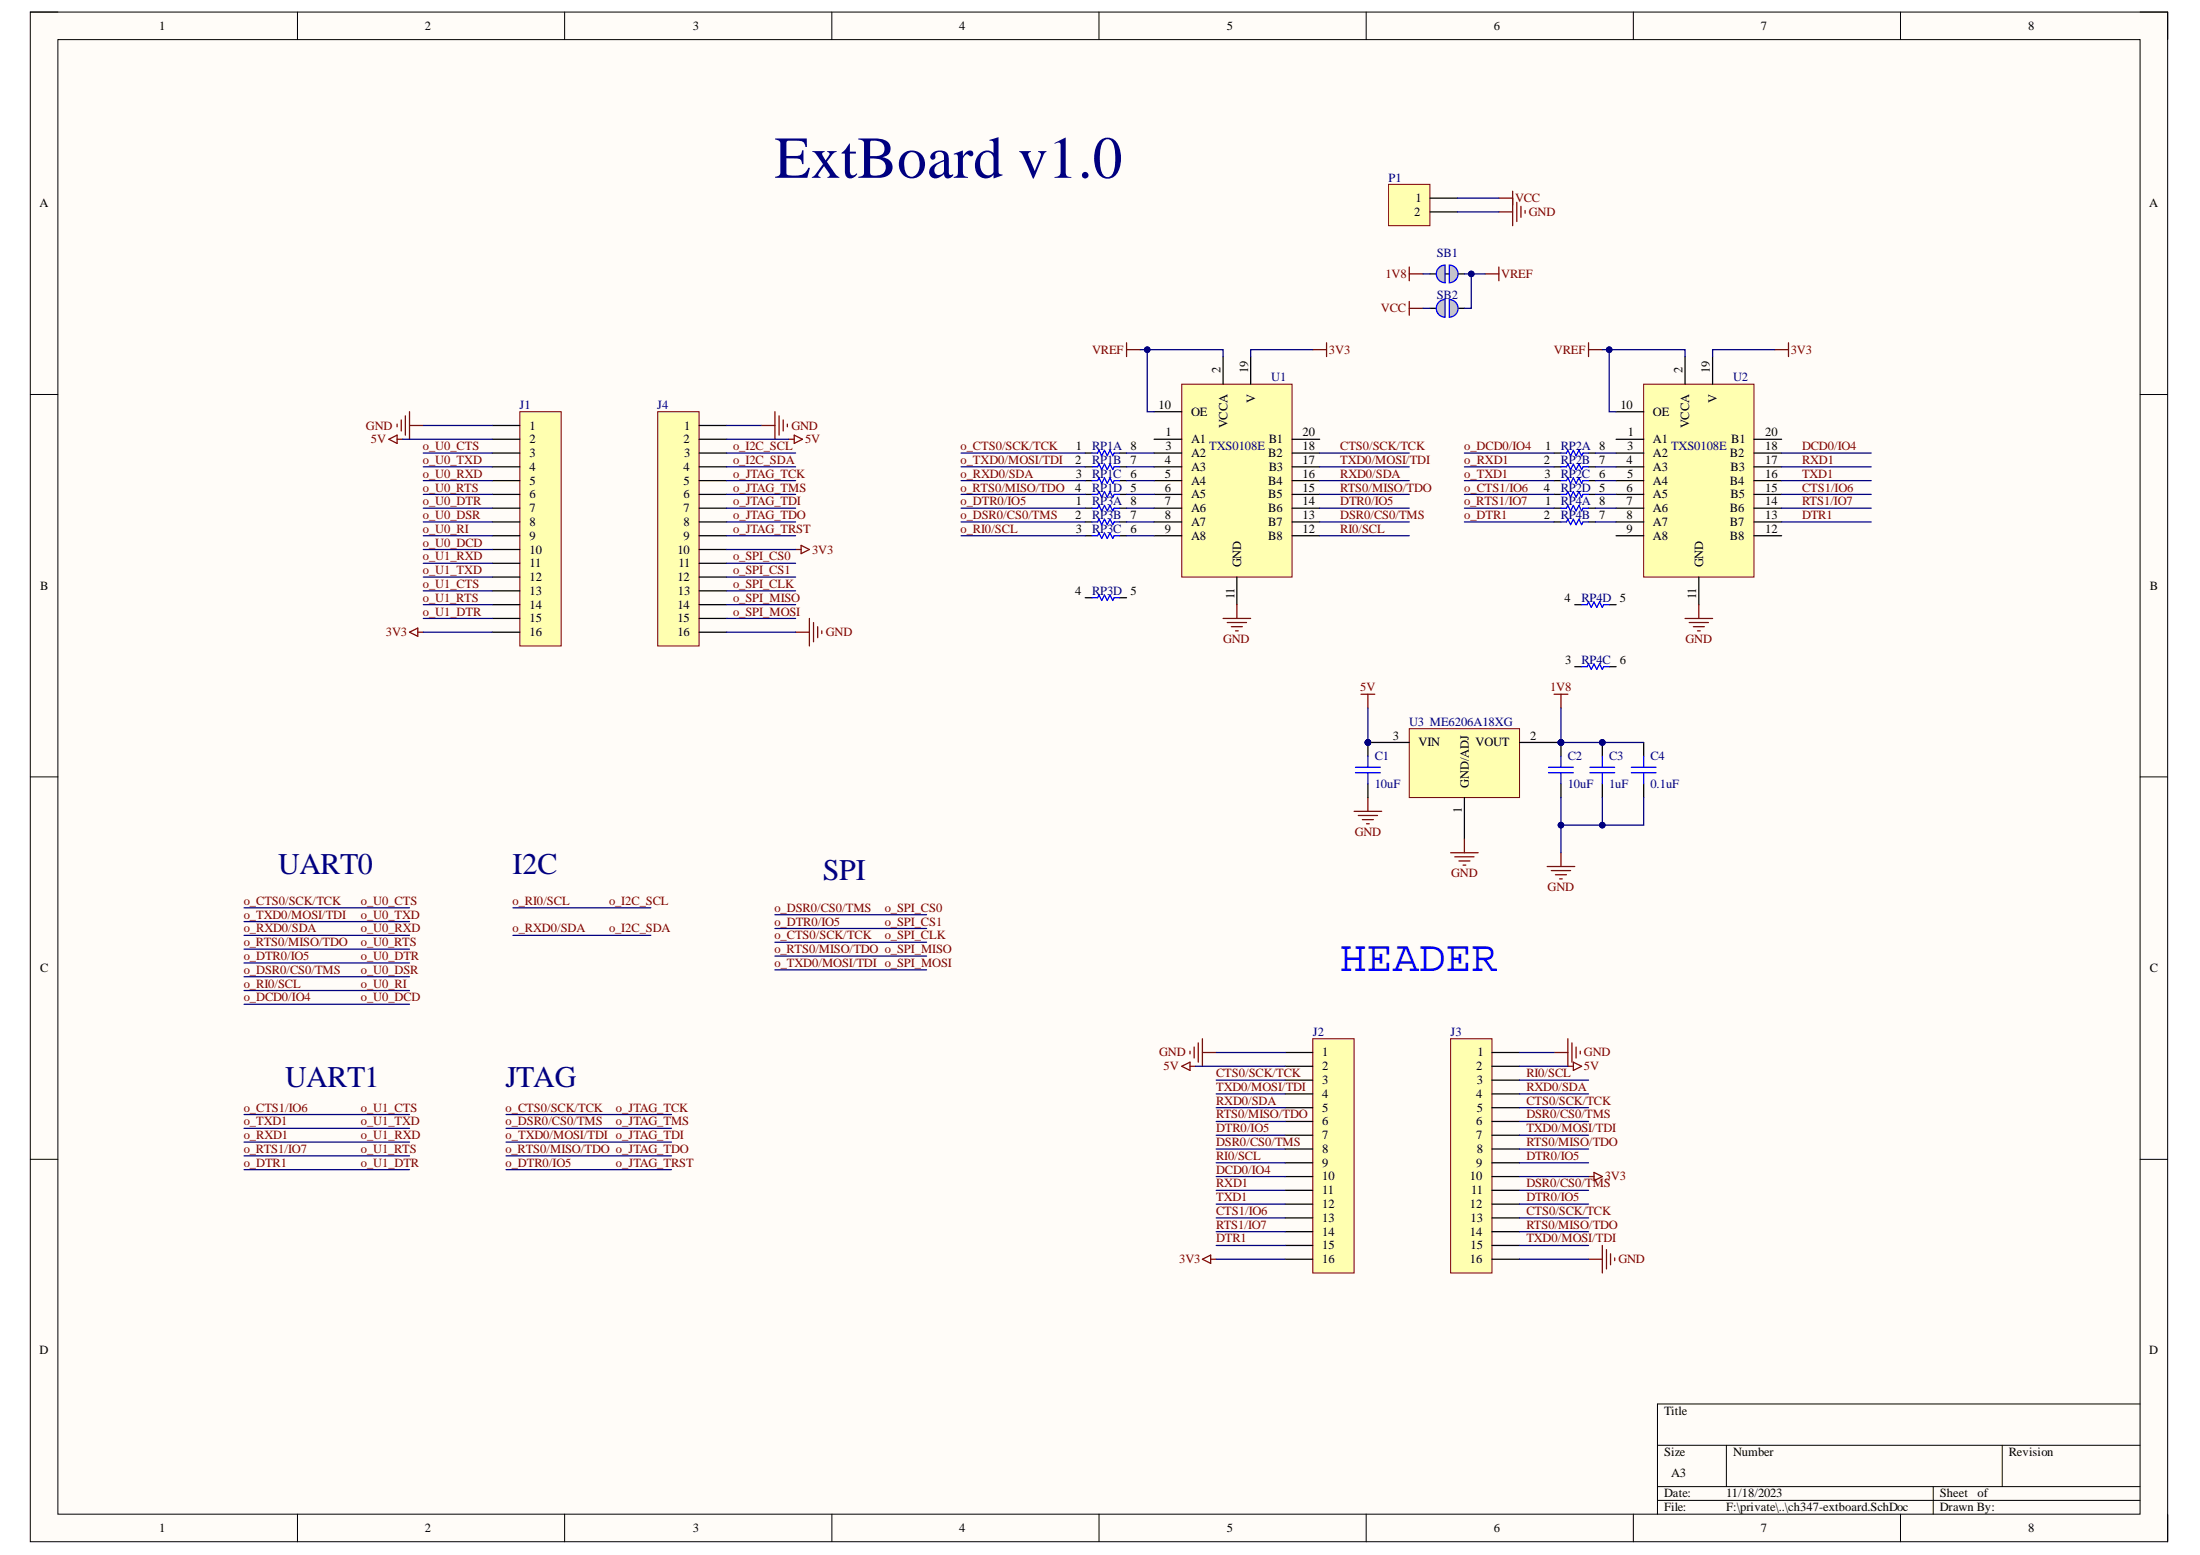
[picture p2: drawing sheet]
<svg xmlns="http://www.w3.org/2000/svg" width="297mm" height="210mm" viewBox="0 0 297 210" stroke-linecap="round" stroke-linejoin="round" font-family="sans-serif">
<path d="M4.1 1.6h288.6v206.5h-288.6z" fill-rule="evenodd" fill="#fffcf8"/>
<path d="M4.1 1.6h288.6v206.5h-288.6z" fill="none" stroke="#000" stroke-width=".14"/>
<path d="M7.8 5.3h281.1v199.1h-281.1z" fill-rule="evenodd" fill="#fffcf8"/>
<g fill="none" stroke="#000" stroke-width=".14">
<path d="M4.1 1.6h3.7M7.8 5.3h281.1v199.1h-281.1zM40.2 1.6v3.7M76.2 1.6v3.7M112.3 1.6v3.7M148.4 1.6v3.7M184.5 1.6v3.7M220.5 1.6v3.7M256.6 1.6v3.7M288.9 1.6h3.8v3.7M4.1 53.2h3.7M288.9 53.3h3.8"/>
<path d="M4.1 104.9h3.7M288.9 104.9h3.8M4.1 156.5h3.7M288.9 156.5h3.8M223.8 195.1h65.1M233.1 195.1v5.6M270.3 195.1v5.6M288.9 189.5h-65.1v14.9M40.2 204.4v3.7M76.2 204.4v3.7M112.3 204.4v3.7M148.4 204.4v3.7"/>
<path d="M184.5 204.4v3.7M220.5 204.4v3.7M223.8 200.7h65.1M223.8 202.5h65.1M256.6 204.4v3.7M261 200.7v3.7M292.7 204.4v3.7"/>
</g>
<path d="M177.2 140.2h5.6v31.6h-5.6z" fill-rule="evenodd" fill="#ffffb0"/>
<path d="M177.2 140.2h5.6v31.6h-5.6z" fill="none" stroke="#800000" stroke-width=".14"/>
<g fill="none" stroke="#000" stroke-width=".17">
<path d="M173.5 142.1h3.7M173.5 143.9h3.7M173.5 145.8h3.7M173.5 147.7h3.7M173.5 149.5h3.7M173.5 151.4h3.7M173.5 153.2h3.7M173.5 155.1h3.7M173.5 157h3.7M173.5 158.8h3.7M173.5 160.7h3.7M173.5 162.5h3.7"/>
<path d="M173.5 164.4h3.7M173.5 166.3h3.7M173.5 168.1h3.7M173.5 170h3.7"/>
</g>
<path d="M195.9 140.2h5.5v31.6h-5.5z" fill-rule="evenodd" fill="#ffffb0"/>
<path d="M195.9 140.2h5.5v31.6h-5.5z" fill="none" stroke="#800000" stroke-width=".14"/>
<g fill="none" stroke="#000" stroke-width=".17">
<path d="M201.4 142.1h3.8M201.4 143.9h3.8M201.4 145.8h3.8M201.4 147.7h3.8M201.4 149.5h3.8M201.4 151.4h3.8M201.4 153.2h3.8M201.4 155.1h3.8M201.4 157h3.8M201.4 158.8h3.8M201.4 160.7h3.8M201.4 162.5h3.8"/>
<path d="M201.4 164.4h3.8M201.4 166.3h3.8M201.4 168.1h3.8M201.4 170h3.8"/>
</g>
<g fill="none" stroke="#800000" stroke-width=".17">
<path d="M52.5 59.3l1.1-.6v1.2zM53.6 57.2v.4M53.6 59.3h.8M54.2 56.7v1.5M54.7 56.1v2.6M55.3 55.6v3.7M55.3 57.4h1.9M102.8 57.4h1.8M104.6 55.6v3.7M105.2 56.1v2.6M105.7 56.7v1.5M106.3 57.2v.4"/>
<path d="M106.5 59.3h.7M107.2 58.7l1.2 .6-1.2 .6zM107.4 74.2h.8M108.2 73.6l1.1 .6-1.1 .5zM55.3 85.3l1.1-.5v1.1zM56.4 85.3h.8M107.4 85.3h1.9M109.3 83.5v3.7M109.8 84v2.6M110.4 84.6v1.5M111 85.2v.3"/>
</g>
<path d="M70.2 55.6h5.6v31.6h-5.6z" fill-rule="evenodd" fill="#ffffb0"/>
<path d="M70.2 55.6h5.6v31.6h-5.6z" fill="none" stroke="#800000" stroke-width=".14"/>
<g fill="none" stroke="#000" stroke-width=".17">
<path d="M66.5 57.4h3.7M66.5 59.3h3.7M66.5 61.2h3.7M66.5 63h3.7M66.5 64.9h3.7M66.5 66.7h3.7M66.5 68.6h3.7M66.5 70.5h3.7M66.5 72.3h3.7M66.5 74.2h3.7M66.5 76h3.7M66.5 77.9h3.7"/>
<path d="M66.5 79.8h3.7M66.5 81.6h3.7M66.5 83.5h3.7M66.5 85.3h3.7"/>
</g>
<path d="M88.8 55.6h5.6v31.6h-5.6z" fill-rule="evenodd" fill="#ffffb0"/>
<path d="M88.8 55.6h5.6v31.6h-5.6z" fill="none" stroke="#800000" stroke-width=".14"/>
<g fill="none" stroke="#000" stroke-width=".17">
<path d="M94.4 57.4h3.7M94.4 59.3h3.7M94.4 61.2h3.7M94.4 63h3.7M94.4 64.9h3.7M94.4 66.7h3.7M94.4 68.6h3.7M94.4 70.5h3.7M94.4 72.3h3.7M94.4 74.2h3.7M94.4 76h3.7M94.4 77.9h3.7"/>
<path d="M94.4 79.8h3.7M94.4 81.6h3.7M94.4 83.5h3.7M94.4 85.3h3.7"/>
</g>
<g fill="none" stroke="#800000" stroke-width=".17">
<path d="M159.6 143.9l1.1-.5v1.1zM160.7 141.9v.4M160.7 143.9h.7M161.2 141.3v1.5M161.8 140.8v2.6M162.3 140.2v3.7M162.3 142.1h1.9M209.8 142.1h1.9M211.7 140.2v3.7h.7M212.2 140.8v2.6M212.4 143.4l1.2 .5-1.2 .6zM212.8 141.3v1.5"/>
<path d="M213.4 141.9v.4M214.5 158.8h.7M215.2 158.3l1.1 .5-1.1 .6zM162.3 170l1.2-.6v1.1zM163.5 170h.7M214.5 170h1.8M216.3 168.1v3.7M216.9 168.7v2.6M217.5 169.2v1.5M218 169.8v.4"/>
</g>
<path d="M159.6 51.9h14.9v26h-14.9z" fill-rule="evenodd" fill="#ffffb0"/>
<path d="M159.6 51.9h14.9v26h-14.9z" fill="none" stroke="#800000" stroke-width=".14"/>
<g fill="none" stroke="#000" stroke-width=".17">
<path d="M155.8 59.3h3.8M155.8 55.6h3.8M165.1 48.1v3.8M168.9 48.1v3.8M174.5 59.3h3.7M155.8 61.2h3.8M155.8 63h3.8M155.8 64.9h3.8M155.8 66.7h3.8M155.8 68.6h3.8M155.8 70.5h3.8M155.8 72.3h3.8"/>
<path d="M167 77.9v3.7M174.5 61.2h3.7M174.5 63h3.7M174.5 64.9h3.7M174.5 66.7h3.7M174.5 68.6h3.7M174.5 70.5h3.7M174.5 72.3h3.7"/>
</g>
<path d="M152.1 47.2h1.9M152.1 46.3v1.8M177.2 47.2h1.9M179.1 46.3v1.8M165.1 83.5h3.8M165.7 84h2.6M166.3 84.6h1.4M166.8 85.2h.4M167 81.6v1.9" fill="none" stroke="#800000" stroke-width=".17"/>
<path d="M221.9 51.9h14.9v26h-14.9z" fill-rule="evenodd" fill="#ffffb0"/>
<path d="M221.9 51.9h14.9v26h-14.9z" fill="none" stroke="#800000" stroke-width=".14"/>
<g fill="none" stroke="#000" stroke-width=".17">
<path d="M193.1 41.6h.9M196.8 41.6h.9M218.2 59.3h3.7M218.2 55.6h3.7M227.5 48.1v3.8M231.2 48.1v3.8M236.8 59.3h3.7M218.2 61.2h3.7M218.2 63h3.7M218.2 64.9h3.7M218.2 66.7h3.7M218.2 68.6h3.7"/>
<path d="M218.2 70.5h3.7M218.2 72.3h3.7M229.4 77.9v3.7M236.8 61.2h3.7M236.8 63h3.7M236.8 64.9h3.7M236.8 66.7h3.7M236.8 68.6h3.7M236.8 70.5h3.7M236.8 72.3h3.7"/>
</g>
<g fill="none" stroke="#800000" stroke-width=".17">
<path d="M190.3 36v1.9M190.3 37h1.8M200.5 37h1.9M202.4 36v1.9M190.3 40.7v1.9M190.3 41.6h1.8M214.5 47.2h1.8M214.5 46.3v1.8M239.6 47.2h1.9M241.5 46.3v1.8M227.5 83.5h3.7M228.1 84h2.6"/>
<path d="M228.6 84.6h1.5M229.2 85.2h.4M229.4 81.6v1.9"/>
</g>
<path d="M195.7 40.4l.5 .1 .3 .3 .3 .4 .1 .3-.1 .5-.3 .4-.3 .3-.5 .1z" fill-rule="evenodd" fill="#c0c0c0"/>
<path d="M195.7 40.4l.5 .1 .3 .3 .3 .4 .1 .3-.1 .5-.3 .4-.3 .3-.5 .1z" fill="none" stroke="#00f" stroke-width=".17"/>
<path d="M194.2 40.8l.4-.2 .5-.2v2.4l-.6-.2-.5-.5-.1-.7z" fill-rule="evenodd" fill="#c0c0c0"/>
<path d="M194.2 40.8l.4-.2 .5-.2v2.4l-.6-.2-.5-.5-.1-.7z" fill="none" stroke="#00f" stroke-width=".17"/>
<path d="M187.5 24.9h5.6v5.6h-5.6z" fill-rule="evenodd" fill="#ffffb0"/>
<path d="M187.5 24.9h5.6v5.6h-5.6z" fill="none" stroke="#800000" stroke-width=".14"/>
<path d="M193.1 26.7h3.7M193.1 28.6h3.7M193.1 37h4.6" fill="none" stroke="#000" stroke-width=".17"/>
<path d="M202.4 28.6h1.8M202.4 26.7h1.8M204.2 25.8v4.7M204.8 27.3v2.6M205.4 27.9v1.4M205.9 28.4v.4" fill="none" stroke="#800000" stroke-width=".17"/>
<path d="M194.2 36.2l.5-.3 .4-.1v2.4l-.6-.2-.5-.5-.1-.7z" fill-rule="evenodd" fill="#c0c0c0"/>
<path d="M194.2 36.2l.5-.3 .4-.1v2.4l-.6-.2-.5-.5-.1-.7z" fill="none" stroke="#00f" stroke-width=".17"/>
<path d="M195.7 35.8h.3l.5 .3 .2 .3 .2 .5-.1 .5-.3 .4-.3 .3-.5 .1z" fill-rule="evenodd" fill="#c0c0c0"/>
<path d="M195.7 35.8h.3l.5 .3 .2 .3 .2 .5-.1 .5-.3 .4-.3 .3-.5 .1z" fill="none" stroke="#00f" stroke-width=".17"/>
<path d="M209.8 93.7h1.9M210.8 93.7v1.9" fill="none" stroke="#800000" stroke-width=".17"/>
<path d="M190.3 98.4h14.9v9.3h-14.9z" fill-rule="evenodd" fill="#ffffb0"/>
<path d="M190.3 98.4h14.9v9.3h-14.9z" fill="none" stroke="#800000" stroke-width=".14"/>
<g fill="none" stroke="#000" stroke-width=".17">
<path d="M146.5 63h1M146.5 64.9h1M146.5 66.7h1M146.5 61.2h1M146.5 72.3h1M146.5 68.6h1M146.5 70.5h1M151.2 63h.9M151.2 64.9h.9M151.2 66.7h.9M151.2 61.2h.9M151.2 72.3h.9"/>
<path d="M151.2 68.6h.9M151.2 70.5h.9M209.8 63h1M209.8 64.9h1M209.8 66.7h1M209.8 61.2h1M209.8 68.6h1M209.8 70.5h1M214.5 63h.9M214.5 64.9h.9M214.5 66.7h.9M214.5 61.2h.9"/>
<path d="M214.5 68.6h.9M214.5 70.5h.9M146.5 80.7h1M151.2 80.7h.9M212.6 90h1M212.6 81.6h1M217.3 90h.9M217.3 81.6h.9M184.7 100.2h5.6M184.7 105.8v1.9M197.7 107.7v5.5M205.2 100.2h5.6"/>
<path d="M210.8 105.8v1.9M216.3 105.8v1.9M221.9 100.2v1.9M221.9 105.8v1.9"/>
</g>
<g fill="none" stroke="#800000" stroke-width=".17">
<path d="M183.8 93.7h1.8M184.7 93.7v1.9M182.8 109.5h3.8M183.4 110.1h2.6M183.9 110.6h1.5M184.5 111.2h.4M184.7 107.7v1.8M195.9 115.1h3.7M196.4 115.7h2.6M197 116.2h1.5M197.5 116.8h.4M197.7 113.2v1.9"/>
<path d="M208.9 117h3.7M209.4 117.5h2.7M210 118.1h1.5M210.6 118.6h.3M210.8 115.1v1.9"/>
</g>
<g fill="none" stroke="#00f" stroke-width=".17">
<path d="M147.5 63h.7l.2-.4 .4 .8 .3-.8 .4 .8 .4-.8 .3 .8 .2-.4h.8M147.5 64.9h.7l.2-.4 .4 .7 .3-.7 .4 .7 .4-.7 .3 .7 .2-.3h.8M147.5 61.2h.7l.2-.4 .4 .7 .3-.7 .4 .7 .4-.7 .3 .7 .2-.3h.8M147.5 72.3h.7l.2-.4 .4 .8 .3-.8 .4 .8 .4-.8 .3 .8 .2-.4h.8M147.5 68.6h.7l.2-.4 .4 .8 .3-.8 .4 .8 .4-.8 .3 .8 .2-.4h.8M147.5 70.5h.7l.2-.4 .4 .7 .3-.7 .4 .7 .4-.7 .3 .7 .2-.3h.8M149.9 66.4l.3 .7 .2-.4h.8M210.8 63h.7l.2-.4 .4 .8 .3-.8 .4 .8 .4-.8 .4 .8 .1-.4h.8M210.8 64.9h.7l.2-.4 .4 .7 .3-.7 .4 .7 .4-.7 .4 .7 .1-.3h.8M210.8 61.2h.7l.2-.4 .4 .7 .3-.7 .4 .7 .4-.7 .4 .7 .1-.3h.8M210.8 68.6h.7l.2-.4 .4 .8 .3-.8 .4 .8 .4-.8 .4 .8 .1-.4h.8M210.8 70.5h.7l.2-.4 .4 .7 .3-.7 .4 .7 .4-.7 .4 .7 .1-.3h.8"/>
<path d="M213.2 66.4l.4 .7 .1-.4h.8M147.5 80.7h.7l.2-.4 .4 .8 .3-.8 .4 .8 .4-.8 .3 .8 .2-.4h.8M213.6 90h.7l.2-.4 .4 .8 .3-.8 .4 .8 .4-.8 .3 .8 .2-.4h.8M213.6 81.6h.7l.2-.4 .4 .8 .3-.8 .4 .8 .4-.8 .3 .8 .2-.4h.8M183 104.3h3.4M183 103.6h3.4M184.7 102.1v1.5M184.7 104.3v1.5M209.1 104.3h3.3M209.1 103.6h3.3M210.8 102.1v1.5M210.8 104.3v1.5"/>
<path d="M214.7 104.3h3.3M214.7 103.6h3.3M216.3 102.1v1.5M216.3 104.3v1.5M220.3 104.3h3.3M220.3 103.6h3.3M221.9 102.1v1.5M221.9 104.3v1.5"/>
</g>
<g fill="none" stroke="#000080" stroke-width=".17">
<path d="M54.4 59.3h12.1M57.2 57.4h9.3M98.1 57.4h4.7M98.1 59.3h8.4M154 47.2h11.1v.9M57.2 61.2h9.3M57.2 63h9.3M57.2 64.9h9.3M57.2 66.7h9.3M57.2 68.6h9.3M57.2 70.5h9.3M57.2 72.3h9.3"/>
<path d="M57.2 74.2h9.3M57.2 76h9.3M57.2 77.9h9.3M57.2 79.8h9.3M98.1 61.2h9.3M98.1 63h9.3M98.1 64.9h9.3M98.1 66.7h9.3M98.1 68.6h9.3M98.1 70.5h9.3M98.1 72.3h9.3M98.1 74.2h9.3"/>
<path d="M98.1 76h9.3M98.1 77.9h9.3M98.1 79.8h9.3M57.2 81.6h9.3M57.2 83.5h9.3M57.2 85.3h9.3M98.1 81.6h9.3M98.1 83.5h9.3M98.1 85.3h9.3M33 122.5h22.3M33 126.3h22.3M33 124.4h22.3"/>
<path d="M33 128.1h22.3M33 130h22.3M33 131.8h22.3M33 133.7h22.3M33 135.6h22.3M69.3 122.5h18.6M69.3 126.3h18.6M104.6 123.5h20.5M104.6 125.3h20.5M104.6 127.2h20.5M104.6 129.1h20.5M104.6 130.9h20.5"/>
<path d="M33 150.4h22.3M33 152.3h22.3M33 154.2h22.3M33 156h22.3M33 157.9h22.3M68.3 150.4h22.4M68.3 152.3h22.4M68.3 154.2h22.4M68.3 156h22.4M68.3 157.9h22.4M161.4 143.9h12.1M164.2 142.1h9.3"/>
<path d="M164.2 145.8h9.3M164.2 147.7h9.3M164.2 149.5h9.3M164.2 151.4h9.3M164.2 153.2h9.3M164.2 155.1h9.3M164.2 157h9.3M164.2 158.8h9.3M205.2 142.1h4.6M205.2 145.8h9.3M205.2 147.7h9.3M205.2 149.5h9.3"/>
<path d="M205.2 151.4h9.3M205.2 153.2h9.3M205.2 155.1h9.3M205.2 157h9.3M205.2 158.8h9.3M205.2 143.9h6.5M164.2 160.7h9.3M164.2 162.5h9.3M164.2 164.4h9.3M164.2 166.3h9.3M164.2 168.1h9.3M164.2 170h9.3"/>
<path d="M205.2 160.7h9.3M205.2 162.5h9.3M205.2 164.4h9.3M205.2 166.3h9.3M205.2 168.1h9.3M205.2 170h9.3"/>
</g>
<circle cx="154.9" cy="47.2" r=".37" fill="#000080"/>
<circle cx="154.9" cy="47.2" r=".37" fill="none" stroke="#000080" stroke-width=".14"/>
<path d="M154.9 47.2v8.4h.9M177.2 47.2h-8.3v.9" fill="none" stroke="#000080" stroke-width=".17"/>
<circle cx="154.9" cy="47.2" r=".37" fill="#000080"/>
<circle cx="154.9" cy="47.2" r=".37" fill="none" stroke="#000080" stroke-width=".14"/>
<path d="M216.3 47.2h11.2v.9M178.2 61.2h12.1M178.2 63h12.1M178.2 64.9h12.1M178.2 66.7h12.1M178.2 68.6h12.1M178.2 70.5h12.1M178.2 72.3h12.1" fill="none" stroke="#000080" stroke-width=".17"/>
<circle cx="217.3" cy="47.2" r=".37" fill="#000080"/>
<circle cx="217.3" cy="47.2" r=".37" fill="none" stroke="#000080" stroke-width=".14"/>
<path d="M217.3 47.2v8.4h.9M239.6 47.2h-8.4v.9" fill="none" stroke="#000080" stroke-width=".17"/>
<circle cx="217.3" cy="47.2" r=".37" fill="#000080"/>
<circle cx="217.3" cy="47.2" r=".37" fill="none" stroke="#000080" stroke-width=".14"/>
<path d="M192.1 37h1M197.7 37h2.8M192.1 41.6h1M240.5 61.2h12.1M240.5 63h12.1M240.5 66.7h12.1M240.5 64.9h12.1M240.5 68.6h12.1M240.5 70.5h12.1" fill="none" stroke="#000080" stroke-width=".17"/>
<circle cx="198.7" cy="37" r=".37" fill="#000080"/>
<circle cx="198.7" cy="37" r=".37" fill="none" stroke="#000080" stroke-width=".14"/>
<path d="M198.7 37v4.6h-1" fill="none" stroke="#000080" stroke-width=".17"/>
<circle cx="198.7" cy="37" r=".37" fill="#000080"/>
<circle cx="198.7" cy="37" r=".37" fill="none" stroke="#000080" stroke-width=".14"/>
<path d="M196.8 26.7h5.6M196.8 28.6h5.6M184.7 95.6v4.6M210.8 95.6v4.6M210.8 107.7v7.4" fill="none" stroke="#000080" stroke-width=".17"/>
<circle cx="210.8" cy="111.4" r=".38" fill="#000080"/>
<circle cx="210.8" cy="111.4" r=".38" fill="none" stroke="#000080" stroke-width=".14"/>
<path d="M216.3 107.7v3.7h-5.5" fill="none" stroke="#000080" stroke-width=".17"/>
<circle cx="210.8" cy="111.4" r=".38" fill="#000080"/>
<circle cx="210.8" cy="111.4" r=".38" fill="none" stroke="#000080" stroke-width=".14"/>
<circle cx="216.3" cy="111.4" r=".37" fill="#000080"/>
<circle cx="216.3" cy="111.4" r=".37" fill="none" stroke="#000080" stroke-width=".14"/>
<path d="M221.9 107.7v3.7h-5.6" fill="none" stroke="#000080" stroke-width=".17"/>
<circle cx="216.3" cy="111.4" r=".37" fill="#000080"/>
<circle cx="216.3" cy="111.4" r=".37" fill="none" stroke="#000080" stroke-width=".14"/>
<g fill="none" stroke="#000080" stroke-width=".17">
<path d="M129.8 64.9h16.7M129.8 63h16.7M129.8 61.2h16.7M129.8 72.3h16.7M129.8 70.5h16.7M129.8 68.6h16.7M129.8 66.7h16.7M152.1 64.9h3.7M152.1 63h3.7M152.1 61.2h3.7M152.1 72.3h3.7M152.1 70.5h3.7"/>
<path d="M152.1 68.6h3.7M152.1 66.7h3.7M197.7 64.9h12.1M197.7 63h12.1M197.7 61.2h12.1M197.7 70.5h12.1M197.7 68.6h12.1M197.7 66.7h12.1M215.4 64.9h2.8M215.4 63h2.8M215.4 61.2h2.8M215.4 70.5h2.8"/>
<path d="M215.4 68.6h2.8M215.4 66.7h2.8M210.8 100.2h11.1"/>
</g>
<text font-size="8" fill="#000080" x="104.6" y="24">ExtBoard v1.0</text>
<text font-size="5.9" fill="#00f" x="181" y="131">HEADER</text>
<g font-size="4.1" fill="#000080">
<text x="37.6" y="117.9">UART0</text>
<text x="69.2" y="117.9">I2C</text>
<text x="111.1" y="118.8">SPI</text>
<text x="38.5" y="146.7">UART1</text>
<text x="68.3" y="146.7">JTAG</text>
</g>
<g font-size="2.5" fill="#000080">
<text x="184.2" y="101.5">PIC101</text>
<text x="210.3" y="101.5">PIC201</text>
<text x="215.9" y="101.5">PIC301</text>
</g>
<g font-size="1.8" fill="#00f">
<text x="147.1" y="67.9">CORP3C</text>
<text x="210.6" y="67.9">CORP4C</text>
</g>
<g font-size="1.7">
<text x="21.5" y="4.1">1</text>
<text x="57.4" y="4.1">2</text>
<text x="93.6" y="4.1">3</text>
<text x="129.5" y="4.1">4</text>
<text x="165.6" y="4.1">5</text>
<text x="201.7" y="4.1">6</text>
<text x="237.7" y="4.1">7</text>
<text x="273.8" y="4.1">8</text>
<text x="5.3" y="28">A</text>
<text x="190.9" y="29.2">2</text>
<text x="191.1" y="27.3">1</text>
<text x="290.2" y="28">A</text>
<text x="164.8" y="50.4" transform="rotate(-90 164.8 50.4)">2</text>
<text x="168.5" y="50.4" transform="rotate(-90 168.5 50.4)">19</text>
<text x="227.1" y="50.4" transform="rotate(-90 227.1 50.4)">2</text>
<text x="230.9" y="50.4" transform="rotate(-90 230.9 50.4)">19</text>
<text x="71.5" y="58">1</text>
<text x="71.5" y="59.8">2</text>
<text x="92.3" y="59.8">2</text>
<text x="92.4" y="58">1</text>
<text x="156.4" y="55.2">10</text>
<text x="157.4" y="58.9">1</text>
<text x="160.8" y="59.8">A1</text>
<text x="160.8" y="56.1">OE</text>
<text x="165.7" y="57.8" transform="rotate(-90 165.7 57.8)">VCCA</text>
<text x="169.5" y="54.4" transform="rotate(-90 169.5 54.4)">V</text>
<text x="171.3" y="59.8">B1</text>
<text x="175.9" y="58.9">20</text>
<text x="218.8" y="55.2">10</text>
<text x="219.8" y="58.9">1</text>
<text x="223.2" y="59.8">A1</text>
<text x="223.2" y="56.1">OE</text>
<text x="228.1" y="57.8" transform="rotate(-90 228.1 57.8)">VCCA</text>
<text x="231.8" y="54.4" transform="rotate(-90 231.8 54.4)">V</text>
<text x="233.7" y="59.8">B1</text>
<text x="238.3" y="58.9">20</text>
<text x="71.5" y="61.7">3</text>
<text x="71.5" y="63.6">4</text>
<text x="71.5" y="65.4">5</text>
<text x="92.3" y="63.6">4</text>
<text x="92.3" y="65.4">5</text>
<text x="92.4" y="61.7">3</text>
<text x="145.2" y="62.6">2</text>
<text x="145.3" y="64.5">3</text>
<text x="145.3" y="60.8">1</text>
<text x="157.3" y="62.6">4</text>
<text x="157.3" y="64.5">5</text>
<text x="157.4" y="60.8">3</text>
<text x="160.8" y="61.7">A2</text>
<text x="160.8" y="63.6">A3</text>
<text x="160.8" y="65.4">A4</text>
<text x="171.2" y="65.4">B4</text>
<text x="171.2" y="61.7">B2</text>
<text x="171.3" y="63.6">B3</text>
<text x="175.9" y="64.5">16</text>
<text x="175.9" y="62.6">17</text>
<text x="175.9" y="60.8">18</text>
<text x="208.5" y="62.6">2</text>
<text x="208.5" y="64.5">3</text>
<text x="208.6" y="60.8">1</text>
<text x="219.6" y="62.6">4</text>
<text x="219.7" y="60.8">3</text>
<text x="219.7" y="64.5">5</text>
<text x="223.2" y="61.7">A2</text>
<text x="223.2" y="63.6">A3</text>
<text x="223.2" y="65.4">A4</text>
<text x="233.6" y="65.4">B4</text>
<text x="233.6" y="61.7">B2</text>
<text x="233.7" y="63.6">B3</text>
<text x="238.3" y="64.5">16</text>
<text x="238.3" y="62.6">17</text>
<text x="238.3" y="60.8">18</text>
<text x="71.5" y="67.3">6</text>
<text x="71.5" y="69.1">7</text>
<text x="71.5" y="71">8</text>
<text x="92.3" y="67.3">6</text>
<text x="92.3" y="69.1">7</text>
<text x="92.3" y="71">8</text>
<text x="145.2" y="66.4">4</text>
<text x="145.2" y="70.1">2</text>
<text x="145.3" y="71.9">3</text>
<text x="145.3" y="68.2">1</text>
<text x="157.3" y="66.4">6</text>
<text x="157.3" y="68.2">7</text>
<text x="157.3" y="70.1">8</text>
<text x="157.3" y="71.9">9</text>
<text x="160.8" y="67.3">A5</text>
<text x="160.8" y="69.1">A6</text>
<text x="160.8" y="71">A7</text>
<text x="171.2" y="71">B7</text>
<text x="171.2" y="69.1">B6</text>
<text x="171.2" y="67.3">B5</text>
<text x="175.9" y="71.9">12</text>
<text x="175.9" y="70.1">13</text>
<text x="175.9" y="68.2">14</text>
<text x="175.9" y="66.4">15</text>
<text x="208.5" y="66.4">4</text>
<text x="208.5" y="70.1">2</text>
<text x="208.6" y="68.2">1</text>
<text x="219.6" y="66.4">6</text>
<text x="219.6" y="68.2">7</text>
<text x="219.6" y="70.1">8</text>
<text x="219.6" y="71.9">9</text>
<text x="223.2" y="67.3">A5</text>
<text x="223.2" y="69.1">A6</text>
<text x="223.2" y="71">A7</text>
<text x="233.6" y="71">B7</text>
<text x="233.6" y="69.1">B6</text>
<text x="233.7" y="67.3">B5</text>
<text x="238.3" y="71.9">12</text>
<text x="238.3" y="70.1">13</text>
<text x="238.3" y="68.2">14</text>
<text x="238.3" y="66.4">15</text>
<text x="71.5" y="72.9">9</text>
<text x="71.5" y="74.7">10</text>
<text x="71.5" y="76.6">11</text>
<text x="91.5" y="74.7">10</text>
<text x="91.6" y="76.6">11</text>
<text x="92.3" y="72.9">9</text>
<text x="160.8" y="72.9">A8</text>
<text x="167.6" y="76.6" transform="rotate(-90 167.6 76.6)">GND</text>
<text x="171.2" y="72.9">B8</text>
<text x="223.2" y="72.9">A8</text>
<text x="229.9" y="76.6" transform="rotate(-90 229.9 76.6)">GND</text>
<text x="233.6" y="72.9">B8</text>
<text x="5.4" y="79.6">B</text>
<text x="71.5" y="78.4">12</text>
<text x="71.5" y="80.3">13</text>
<text x="71.5" y="82.2">14</text>
<text x="91.5" y="78.4">12</text>
<text x="91.5" y="82.2">14</text>
<text x="91.5" y="80.3">13</text>
<text x="145.2" y="80.3">4</text>
<text x="166.7" y="80.9" transform="rotate(-90 166.7 80.9)">11</text>
<text x="211.2" y="81.2">4</text>
<text x="229" y="80.9" transform="rotate(-90 229 80.9)">11</text>
<text x="290.3" y="79.6">B</text>
<text x="71.5" y="84">15</text>
<text x="71.5" y="85.9">16</text>
<text x="91.5" y="84">15</text>
<text x="91.5" y="85.9">16</text>
<text x="211.3" y="89.6">3</text>
<text x="188.1" y="99.8">3</text>
<text x="191.5" y="100.8">VIN</text>
<text x="199.2" y="100.8">VOUT</text>
<text x="206.6" y="99.8">2</text>
<text x="198.3" y="106.3" transform="rotate(-90 198.3 106.3)">GND/ADJ</text>
<text x="197.4" y="109.8" transform="rotate(-90 197.4 109.8)">1</text>
<text x="5.4" y="131.2">C</text>
<text x="290.3" y="131.2">C</text>
<text x="178.5" y="142.6">1</text>
<text x="199.5" y="142.6">1</text>
<text x="178.5" y="144.5">2</text>
<text x="178.5" y="146.3">3</text>
<text x="178.5" y="148.2">4</text>
<text x="199.3" y="144.5">2</text>
<text x="199.3" y="148.2">4</text>
<text x="199.4" y="146.3">3</text>
<text x="178.5" y="150">5</text>
<text x="178.5" y="151.9">6</text>
<text x="178.5" y="153.8">7</text>
<text x="178.5" y="155.6">8</text>
<text x="199.3" y="151.9">6</text>
<text x="199.3" y="153.8">7</text>
<text x="199.4" y="150">5</text>
<text x="199.4" y="155.6">8</text>
<text x="178.5" y="157.5">9</text>
<text x="178.5" y="159.3">10</text>
<text x="178.5" y="161.2">11</text>
<text x="198.5" y="159.3">10</text>
<text x="198.6" y="161.2">11</text>
<text x="199.3" y="157.5">9</text>
<text x="178.5" y="163.1">12</text>
<text x="178.5" y="164.9">13</text>
<text x="178.5" y="166.8">14</text>
<text x="198.5" y="163.1">12</text>
<text x="198.5" y="166.8">14</text>
<text x="198.6" y="164.9">13</text>
<text x="178.5" y="168.6">15</text>
<text x="178.5" y="170.5">16</text>
<text x="198.5" y="170.5">16</text>
<text x="198.6" y="168.6">15</text>
<text x="5.3" y="182.8">D</text>
<text x="290.2" y="182.8">D</text>
<text x="224.7" y="191">Title</text>
<text x="224.7" y="196.5">Size</text>
<text x="234" y="196.5">Number</text>
<text x="271.2" y="196.5">Revision</text>
<text x="224.7" y="202.1">Date:</text>
<text x="224.7" y="204">File:</text>
<text x="225.6" y="199.3">A3</text>
<text x="233.1" y="202.1">11/18/2023</text>
<text x="233.1" y="204">F:\private\..\ch347-extboard.SchDoc</text>
<text x="261.9" y="202.1">Sheet</text>
<text x="261.9" y="204">Drawn By:</text>
<text x="267" y="202.1">of</text>
<text x="21.5" y="206.8">1</text>
<text x="57.4" y="206.8">2</text>
<text x="93.6" y="206.8">3</text>
<text x="129.5" y="206.8">4</text>
<text x="165.6" y="206.8">5</text>
<text x="201.7" y="206.8">6</text>
<text x="237.7" y="206.8">7</text>
<text x="273.8" y="206.8">8</text>
</g>
<g font-size="1.7" fill="#000080">
<text x="187.5" y="24.5">P1</text>
<text x="194" y="34.7">SB1</text>
<text x="194" y="40.3">SB2</text>
<text x="171.7" y="51.5">U1</text>
<text x="234" y="51.5">U2</text>
<text x="70.1" y="55.2">J1</text>
<text x="88.7" y="55.2">J4</text>
<text x="147.5" y="62.6">RP1B 7</text>
<text x="147.5" y="64.5">RP1C 6</text>
<text x="147.5" y="60.8">RP1A 8</text>
<text x="163.3" y="60.8">TXS0108E</text>
<text x="210.7" y="60.8">RP2A 8</text>
<text x="210.7" y="62.6">RP2B 7</text>
<text x="210.7" y="64.5">RP2C 6</text>
<text x="225.6" y="60.8">TXS0108E</text>
<text x="147.5" y="66.4">RP1D 5</text>
<text x="147.5" y="71.9">RP3C 6</text>
<text x="147.5" y="68.2">RP3A 8</text>
<text x="147.5" y="70.1">RP3B 7</text>
<text x="210.7" y="66.4">RP2D 5</text>
<text x="210.7" y="68.2">RP4A 8</text>
<text x="210.7" y="70.1">RP4B 7</text>
<text x="147.5" y="80.3">RP3D 5</text>
<text x="213.5" y="81.2">RP4D 5</text>
<text x="213.5" y="89.6">RP4C 6</text>
<text x="190.3" y="98">U3 ME6206A18XG</text>
<text x="185.6" y="102.6">C1</text>
<text x="185.6" y="106.3">10uF</text>
<text x="211.7" y="102.6">C2</text>
<text x="211.7" y="106.3">10uF</text>
<text x="217.3" y="102.6">C3</text>
<text x="217.3" y="106.3">1uF</text>
<text x="222.8" y="102.6">C4</text>
<text x="222.8" y="106.3">0.1uF</text>
<text x="177.2" y="139.8">J2</text>
<text x="195.8" y="139.8">J3</text>
</g>
<g font-size="1.7" fill="#800000">
<text x="204.6" y="27.3">VCC</text>
<text x="206.4" y="29.2">GND</text>
<text x="187" y="37.5">1V8</text>
<text x="202.7" y="37.5">VREF</text>
<text x="147.5" y="47.8">VREF</text>
<text x="179.4" y="47.8">3V3</text>
<text x="186.5" y="42.2">VCC</text>
<text x="209.8" y="47.8">VREF</text>
<text x="241.8" y="47.8">3V3</text>
<text x="49.4" y="58">GND</text>
<text x="50.1" y="59.8">5V</text>
<text x="106.8" y="58">GND</text>
<text x="108.7" y="59.8">5V</text>
<text x="57.1" y="60.8">o_U0_CTS</text>
<text x="57.1" y="62.6">o_U0_TXD</text>
<text x="57.1" y="64.5">o_U0_RXD</text>
<text x="99" y="60.8">o_I2C_SCL</text>
<text x="99" y="62.6">o_I2C_SDA</text>
<text x="99" y="64.5">o_JTAG_TCK</text>
<text x="129.7" y="62.6">o_TXD0/MOSI/TDI</text>
<text x="129.7" y="60.8">o_CTS0/SCK/TCK</text>
<text x="129.7" y="64.5">o_RXD0/SDA</text>
<text x="181" y="64.5">RXD0/SDA</text>
<text x="181" y="62.6">TXD0/MOSI/TDI</text>
<text x="181" y="60.8">CTS0/SCK/TCK</text>
<text x="197.7" y="62.6">o_RXD1</text>
<text x="197.7" y="64.5">o_TXD1</text>
<text x="197.7" y="60.8">o_DCD0/IO4</text>
<text x="243.3" y="60.8">DCD0/IO4</text>
<text x="243.3" y="62.6">RXD1</text>
<text x="243.3" y="64.5">TXD1</text>
<text x="57.1" y="66.4">o_U0_RTS</text>
<text x="57.1" y="71.9">o_U0_RI</text>
<text x="57.1" y="70.1">o_U0_DSR</text>
<text x="57.1" y="68.2">o_U0_DTR</text>
<text x="99" y="66.4">o_JTAG_TMS</text>
<text x="99" y="68.2">o_JTAG_TDI</text>
<text x="99" y="70.1">o_JTAG_TDO</text>
<text x="99" y="71.9">o_JTAG_TRST</text>
<text x="129.7" y="68.2">o_DTR0/IO5</text>
<text x="129.7" y="66.4">o_RTS0/MISO/TDO</text>
<text x="129.7" y="70.1">o_DSR0/CS0/TMS</text>
<text x="129.7" y="71.9">o_RI0/SCL</text>
<text x="181" y="71.9">RI0/SCL</text>
<text x="181" y="68.2">DTR0/IO5</text>
<text x="181" y="66.4">RTS0/MISO/TDO</text>
<text x="181" y="70.1">DSR0/CS0/TMS</text>
<text x="197.7" y="66.4">o_CTS1/IO6</text>
<text x="197.7" y="68.2">o_RTS1/IO7</text>
<text x="197.7" y="70.1">o_DTR1</text>
<text x="243.3" y="68.2">RTS1/IO7</text>
<text x="243.3" y="70.1">DTR1</text>
<text x="243.3" y="66.4">CTS1/IO6</text>
<text x="57.1" y="73.8">o_U0_DCD</text>
<text x="57.1" y="77.5">o_U1_TXD</text>
<text x="57.1" y="75.7">o_U1_RXD</text>
<text x="99" y="75.7">o_SPI_CS0</text>
<text x="99" y="77.5">o_SPI_CS1</text>
<text x="109.6" y="74.7">3V3</text>
<text x="57.1" y="79.4">o_U1_CTS</text>
<text x="57.1" y="81.2">o_U1_RTS</text>
<text x="57.1" y="83.1">o_U1_DTR</text>
<text x="99" y="79.4">o_SPI_CLK</text>
<text x="99" y="81.2">o_SPI_MISO</text>
<text x="99" y="83.1">o_SPI_MOSI</text>
<text x="52.1" y="85.9">3V3</text>
<text x="111.5" y="85.9">GND</text>
<text x="165.1" y="86.8">GND</text>
<text x="227.6" y="86.8">GND</text>
<text x="183.7" y="93.3">5V</text>
<text x="209.3" y="93.3">1V8</text>
<text x="182.9" y="112.8">GND</text>
<text x="195.9" y="118.4">GND</text>
<text x="32.9" y="122.1">o_CTS0/SCK/TCK</text>
<text x="32.9" y="124">o_TXD0/MOSI/TDI</text>
<text x="32.9" y="125.9">o_RXD0/SDA</text>
<text x="48.7" y="122.1">o_U0_CTS</text>
<text x="48.7" y="124">o_U0_TXD</text>
<text x="48.7" y="125.9">o_U0_RXD</text>
<text x="69.2" y="122.1">o_RI0/SCL</text>
<text x="69.2" y="125.9">o_RXD0/SDA</text>
<text x="82.2" y="122.1">o_I2C_SCL</text>
<text x="82.2" y="125.9">o_I2C_SDA</text>
<text x="104.6" y="123.1">o_DSR0/CS0/TMS</text>
<text x="104.6" y="124.9">o_DTR0/IO5</text>
<text x="119.5" y="123.1">o_SPI_CS0</text>
<text x="119.5" y="124.9">o_SPI_CS1</text>
<text x="209" y="120.3">GND</text>
<text x="32.9" y="127.7">o_RTS0/MISO/TDO</text>
<text x="32.9" y="129.6">o_DTR0/IO5</text>
<text x="32.9" y="131.4">o_DSR0/CS0/TMS</text>
<text x="48.7" y="127.7">o_U0_RTS</text>
<text x="48.7" y="131.4">o_U0_DSR</text>
<text x="48.7" y="129.6">o_U0_DTR</text>
<text x="104.6" y="126.8">o_CTS0/SCK/TCK</text>
<text x="104.6" y="128.7">o_RTS0/MISO/TDO o_SPI_MISO</text>
<text x="104.6" y="130.5">o_TXD0/MOSI/TDI o_SPI_MOSI</text>
<text x="119.5" y="126.8">o_SPI_CLK</text>
<text x="32.9" y="133.3">o_RI0/SCL</text>
<text x="32.9" y="135.2">o_DCD0/IO4</text>
<text x="48.7" y="135.2">o_U0_DCD</text>
<text x="48.7" y="133.3">o_U0_RI</text>
<text x="156.5" y="142.6">GND</text>
<text x="213.9" y="142.6">GND</text>
<text x="157.1" y="144.5">5V</text>
<text x="164.2" y="145.4">CTS0/SCK/TCK</text>
<text x="164.2" y="147.3">TXD0/MOSI/TDI</text>
<text x="164.2" y="149.1">RXD0/SDA</text>
<text x="206.1" y="149.1">CTS0/SCK/TCK</text>
<text x="206.1" y="145.4">RI0/SCL</text>
<text x="206.1" y="147.3">RXD0/SDA</text>
<text x="213.9" y="144.5">5V</text>
<text x="32.9" y="150">o_CTS1/IO6</text>
<text x="32.9" y="151.9">o_TXD1</text>
<text x="32.9" y="153.8">o_RXD1</text>
<text x="32.9" y="155.6">o_RTS1/IO7</text>
<text x="48.7" y="150">o_U1_CTS</text>
<text x="48.7" y="151.9">o_U1_TXD</text>
<text x="48.7" y="153.8">o_U1_RXD</text>
<text x="48.7" y="155.6">o_U1_RTS</text>
<text x="68.3" y="150">o_CTS0/SCK/TCK</text>
<text x="68.3" y="151.9">o_DSR0/CS0/TMS</text>
<text x="68.3" y="153.8">o_TXD0/MOSI/TDI o_JTAG_TDI</text>
<text x="68.3" y="155.6">o_RTS0/MISO/TDO o_JTAG_TDO</text>
<text x="83.2" y="150">o_JTAG_TCK</text>
<text x="83.2" y="151.9">o_JTAG_TMS</text>
<text x="164.2" y="151">RTS0/MISO/TDO</text>
<text x="164.2" y="152.8">DTR0/IO5</text>
<text x="164.2" y="154.7">DSR0/CS0/TMS</text>
<text x="206.1" y="151">DSR0/CS0/TMS</text>
<text x="206.1" y="152.8">TXD0/MOSI/TDI</text>
<text x="206.1" y="154.7">RTS0/MISO/TDO</text>
<text x="32.9" y="157.5">o_DTR1</text>
<text x="48.7" y="157.5">o_U1_DTR</text>
<text x="68.3" y="157.5">o_DTR0/IO5</text>
<text x="83.2" y="157.5">o_JTAG_TRST</text>
<text x="164.2" y="156.5">RI0/SCL</text>
<text x="164.2" y="158.4">DCD0/IO4</text>
<text x="164.2" y="160.3">RXD1</text>
<text x="206.1" y="156.5">DTR0/IO5</text>
<text x="206.1" y="160.3">DSR0/CS0/TMS</text>
<text x="216.7" y="159.3">3V3</text>
<text x="164.2" y="162.1">TXD1</text>
<text x="164.2" y="164">CTS1/IO6</text>
<text x="164.2" y="165.8">RTS1/IO7</text>
<text x="164.2" y="167.7">DTR1</text>
<text x="206.1" y="164">CTS0/SCK/TCK</text>
<text x="206.1" y="162.1">DTR0/IO5</text>
<text x="206.1" y="165.8">RTS0/MISO/TDO</text>
<text x="206.1" y="167.7">TXD0/MOSI/TDI</text>
<text x="159.2" y="170.5">3V3</text>
<text x="218.5" y="170.5">GND</text>
</g>
</svg>
